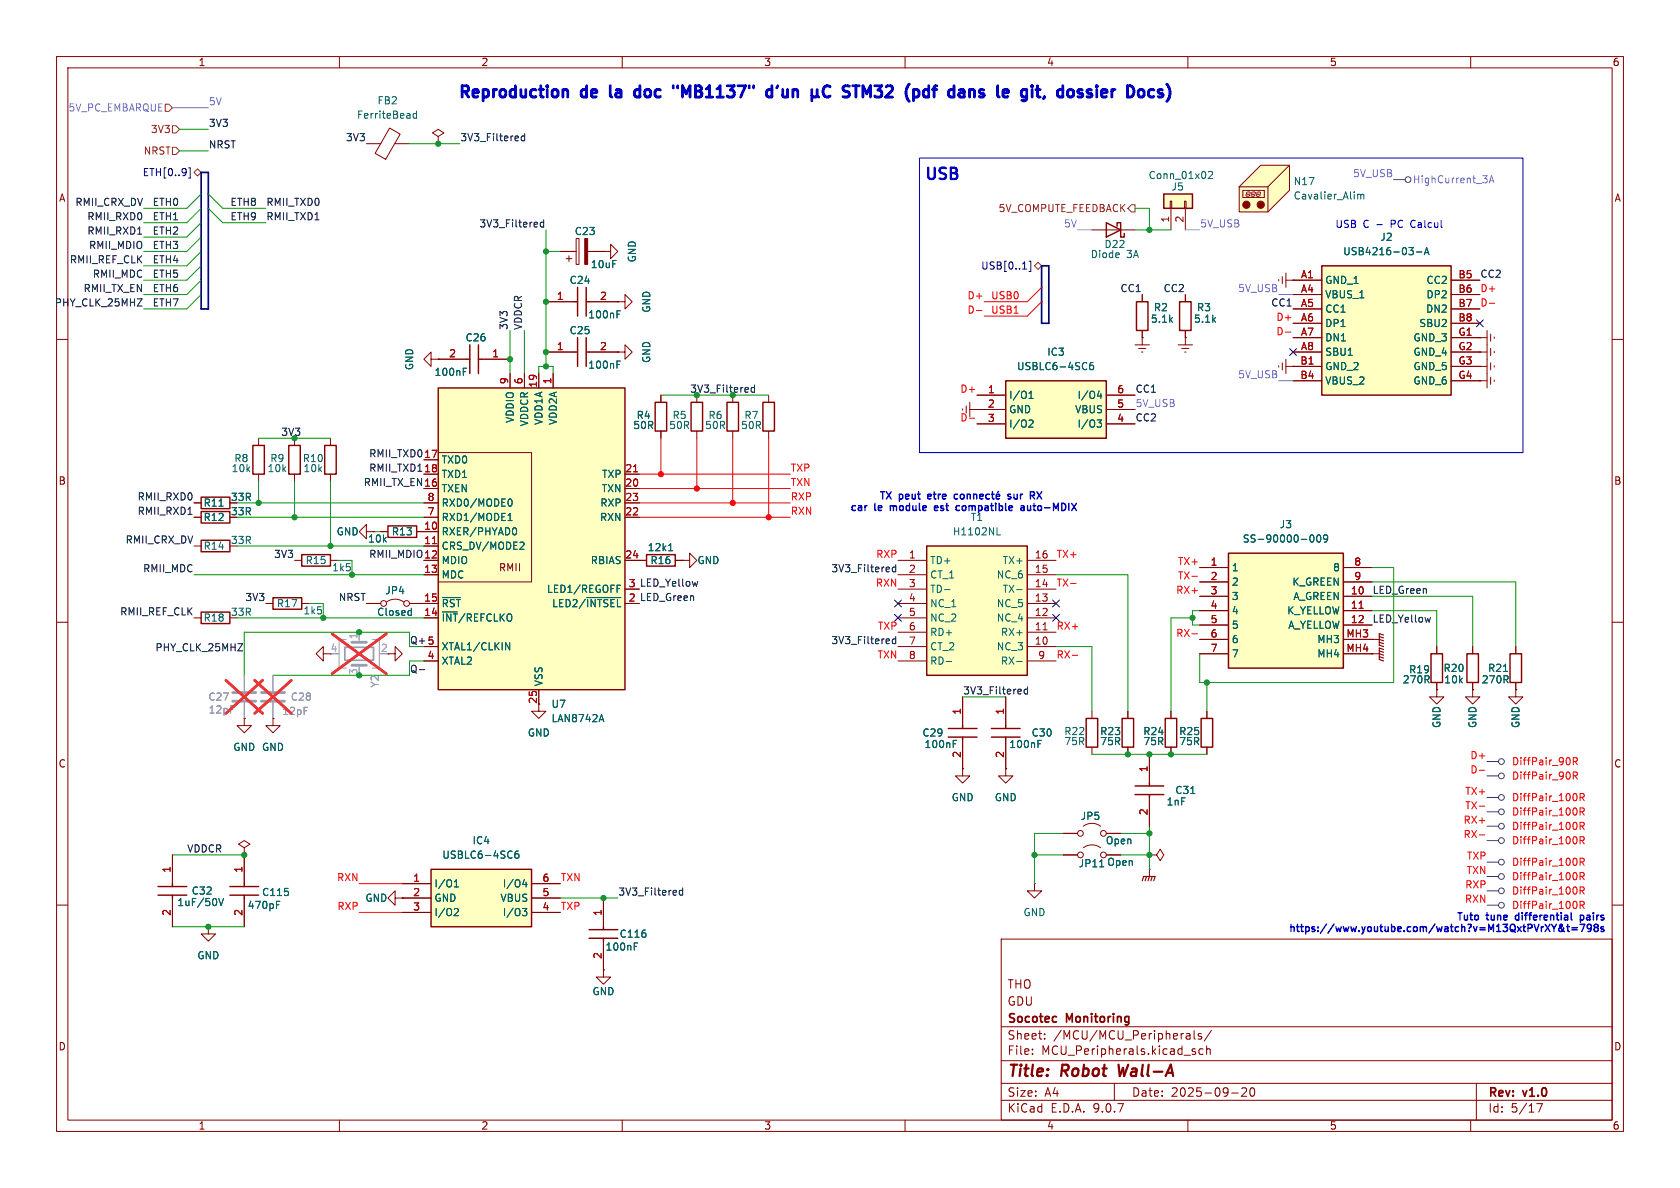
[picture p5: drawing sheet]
<svg xmlns="http://www.w3.org/2000/svg" width="297mm" height="210mm" viewBox="0 0 297 210" stroke-linecap="round" stroke-linejoin="round" font-family="sans-serif">
<g fill="none" stroke="#840000" stroke-width=".18">
<path d="M10 10h277v190h-277zM12 12h273v186h-273zM60 10v2M110 10v2M160 10v2M210 10v2M260 10v2M10 60h2M109.2 62.2h1.3v1.3l1.3-1.3-1.3-1.2v1.2M109.2 62.2h.1M285 60h2M10 110h2"/>
<path d="M268 114.3v1.3M285 110h2M268 121.9v1.3h-1.3l1.3 1.3 1.2-1.3h-1.2M268 121.9h.1M268 120.7v1.2M10 160h2M177 166h108v32h-108zM285 160h2M60 198v2M110 198v2M160 198v2M177 194.5h108"/>
<path d="M177 191.5h108M177 187.5h108M177 181.5h108M182.5 186.3v.1M182.5 185.5v.1M184.7 183.6v.1M184.7 182.8v.1M197 191.5v3M209.9 182.7h.3l.2 .2v.8M210 198v2M210.4 183.6l-.5 .1M210.4 183.1h-.5"/>
<path d="M211 185.9l.3 .1 .1 .2-.2 .2h-.3M211 185.4l.3 .1M211.1 182.2v1.3l.2 .2M212.4 182.8l-.4-.1-.2 .2 .1 .2 .5 .2v.3h-.6M212.7 185.5l-.5-.1-.2 .3v.4l.1 .2h.6M213.3 185.5l.2-.1 .4 .1 .1 .9M213.3 184.9v1.5M214.2 182.1l-1.3 2M217.7 193.2h1.2M219.5 192.4l.6-.1 .2 .1 .1 .3-.9 1.1h.9M221.1 192.4l.2-.1a.81 .81 0 0 1 .6 .6 .81 .81 0 0 1-.3 .8l-.1 .1a.81 .81 0 0 1-.4-1.4zM260 198v2"/>
<path d="M261 191.5v6.5M271.7 195.1h1l-.7 1.5"/>
</g>
<path d="M197.7 188.2l.3 2 .5-1.4" fill="none" stroke="#840000" stroke-width=".4"/>
<path d="M267 115.6h2v5.1h-2z" fill="none" stroke="#840000" stroke-width=".25"/>
<path d="M265.8 118.7h.7" fill="none" stroke="#006464" stroke-width=".18"/>
<path d="M163.8 96.5h17.8v22.9h-17.8z" fill="#ffffc2"/>
<g fill="none" stroke="#840000" stroke-width=".25">
<path d="M82.5 63.5h.6M83.1 61v5M84.6 63.5h.5M84.6 61v5M35.6 95.5h5v2h-5zM163.8 96.5h17.8v22.9h-17.8zM167.6 128.8h5.1M167.6 130.3h5.1M170.2 128.3v.5M170.2 130.3v.5M175.3 128.8h5M175.3 130.3h5"/>
<path d="M177.8 128.3v.5M177.8 130.3v.5"/>
</g>
<g fill="none" stroke="#840000" stroke-width=".18">
<path d="M76.2 63.5v-1.3l-1.3 1.3 1.3 1.3v-1.3h1.3M77.5 63.5h.1M77.5 63.5h5M85.1 63.5h5.1M34.3 96.5h1.3M158.7 99.1h5.1M181.6 99.1h5.1M158.7 101.6h5.1M158.7 104.1h5.1M158.7 106.7h5.1M158.7 109.2h5.1M158.7 111.8h5.1"/>
<path d="M158.7 114.3h5.1M158.7 116.8h5.1M181.6 101.6h5.1M181.6 104.1h5.1M181.6 106.7h5.1M181.6 109.2h5.1M181.6 111.8h5.1M181.6 114.3h5.1M181.6 116.8h5.1M170.2 123.2v5.1M170.2 130.8v5.1M177.8 123.2v5.1"/>
<path d="M177.8 130.8v5.1"/>
</g>
<path d="M81.9 65.7h.4M81.9 65.1h.6M176.3 94.6h.6M167 104.2h.9M167.3 116.9h.9M179.7 104.2h1M179.7 116.9h1M168.5 131.5h.4M168.5 130.9h.6M183.5 131.5h.4" fill="none" stroke="#006464" stroke-width=".18"/>
<path d="M184.4 111.3h.7" fill="none" stroke="#a90000" stroke-width=".18"/>
<path d="M77.5 68.6h33v53.3h-33z" fill="#ffffc2"/>
<g fill="none" stroke="#840000" stroke-width=".25">
<path d="M101.6 53.3h.5M102.1 50.8v5.1M102.1 59.7v5.1M103.6 53.3h.5M103.6 50.8v5.1M103.6 59.7v5.1M77.5 68.6h33v53.3h-33zM101.6 62.2h.5M103.6 62.2h.5M115.8 71.1h2.1v5.1h-2.1zM53.3 98h5.1v2.1h-5.1zM253 115.6h2v5.1h-2z"/>
<path d="M259.3 115.6h2.1v5.1h-2.1zM212.3 127h2.1v5.1h-2.1zM27.9 156.7h5.1M27.9 158.2h5.1M30.5 156.2v.5M30.5 158.2v.6"/>
</g>
<g fill="none" stroke="#840000" stroke-width=".18">
<path d="M96.5 53.3h5.1M99.1 44.5h2.8M100.1 45.7h1M100.6 45.2v1M101.9 42.2h.5v4.5h-.5zM103.9 44.5h2.8M104.1 53.3h5.1M106.7 44.5h1.2v1.2l1.3-1.2-1.3-1.3v1.3M106.7 44.5h.1M90.2 66v2.6M92.7 66v2.6M95.2 66v2.6"/>
<path d="M96.5 62.2h5.1M97.8 66v2.6M104.1 62.2h5.1M116.8 69.9v1.2M116.8 76.2v1.3M52.1 99.1h1.2M58.4 99.1h1.3M64.8 94v-1.3l-1.3 1.3 1.3 1.3v-1.3h1.2M66 94h.1M74.9 81.3h2.6M74.9 83.8h2.6M74.9 86.4h2.6"/>
<path d="M74.9 88.9h2.6M74.9 91.4h2.6M74.9 94h2.6M74.9 96.5h2.6M74.9 99.1h2.6M77.5 80h16.5v22.9h-16.5M110.5 83.8h2.5M110.5 86.4h2.5M110.5 88.9h2.5M110.5 91.4h2.5M110.5 99.1h2.5M74.9 101.6h2.6"/>
<path d="M74.9 106.7h2.6M74.9 109.2h2.6M74.9 114.3h2.6M74.9 116.8h2.6M110.5 104.1h2.5M242.6 115.6h.1M242.6 115.6h1.2M254 114.3v1.3M260.3 114.3v1.3M43.2 127v1.3h1.2l-1.2 1.2-1.3-1.2h1.3M43.2 127h.1M48.3 127v1.3h1.2l-1.2 1.2-1.3-1.2h1.3"/>
<path d="M48.3 127h.1M95.2 121.9v3.8h1.3l-1.3 1.3-1.2-1.3h1.2M213.4 125.7v1.3M213.4 132.1v1.3M254 120.7v1.2M260.3 120.7v1.2M30.5 151.1v5.1M30.5 158.8v5M69.8 158.8v-1.3l-1.2 1.3 1.2 1.2v-1.2h1.3M71.1 158.8h.1M36.8 163.8v1.3h1.3l-1.3 1.3-1.2-1.3h1.2M36.8 163.8h.1"/>
</g>
<g fill="none" stroke="#006464" stroke-width=".18">
<path d="M109.1 55.5h.4M109.1 54.9h.6M109.1 64.4h.4M109.1 63.8h.6M89.8 92h.7M89.8 91.1l.4-.4v1.3M90 88.3l.1-.1a.68 .68 0 0 1 .5 .6 .68 .68 0 0 1-.5 .7l-.1-.1M90.9 93.3a.68 .68 0 0 1 .4 .6 .68 .68 0 0 1-.4 .7M92.4 95.8l.3 .3-.1 .3-.7 .7h.8M78.2 105.6h3.2M89.4 113.6l.7 1.3v-1.3M103.7 105.6h6.1"/>
<path d="M109.1 104.1h.4M109.1 103.4h.6M106 127.2h.6M106.3 126.3l.5 1.3M38.7 158.8l.4 1.3 .4-1.3"/>
</g>
<path d="M76.4 96.1h.8M112 83.4h.7" fill="none" stroke="#a90000" stroke-width=".18"/>
<path d="M41.1 122.4h4.1M41.1 124h4.1M46.2 122.4h4.1M46.2 124h4.1" fill="none" stroke="#a1a1a1" stroke-width=".51"/>
<path d="M43.2 119.4v2.8M48.3 119.4v2.8M43.2 124.2v2.8M48.3 124.2v2.8" fill="none" stroke="#a1a1a1" stroke-width=".18"/>
<path d="M39.9 120.3l6.5 5.8M45 120.3l6.5 5.8M46.4 120.3l-6.5 5.8M51.5 120.3l-6.5 5.8" fill="none" stroke="#e12e31" stroke-width=".46"/>
<path d="M103.4 42.2h.5v4.5h-.5z" fill="#840000" stroke="#840000" stroke-width=".18"/>
<path d="M243.8 116.1l.8 .2M243.8 115.6l.8 .2M243.8 115.1l.8 .2M244.6 114.8l-.8-.2v2l.8 .2" fill="none" stroke="#840000" stroke-width=".2"/>
<path d="M76.2 153.7h17.8v10.1h-17.8z" fill="#ffffc2"/>
<path d="M200.9 53.3h2v5.1h-2zM208.5 53.3h2.1v5.1h-2.1zM122.2 71.1h2v5.1h-2zM128.5 71.1h2.1v5.1h-2.1zM134.9 71.1h2v5.1h-2zM68.6 93h5.1v2h-5.1zM76.2 153.7h17.8v10.1h-17.8z" fill="none" stroke="#840000" stroke-width=".25"/>
<g fill="none" stroke="#840000" stroke-width=".18">
<path d="M64.8 25.4h2.5M68.9 22.6l1.8 1.1-2.5 4.5-1.9-1.1zM69.8 25.4h2.6M77.5 24.1l1-.6-1-.6-1 .6 1 .6v1.3M77.5 25.4h.1M109.2 53.3h1.3v1.3l1.3-1.3-1.3-1.2v1.2M109.2 53.3h.1M201.9 59.7h.1M201.9 52.1v1.2M201.9 58.4v2.6M209.5 59.7h.1M209.5 52.1v1.2"/>
<path d="M209.5 58.4v2.6M123.2 69.9v1.2M123.2 76.2v1.3M129.5 69.9v1.2M129.5 76.2v1.3M135.9 69.9v1.2M135.9 76.2v1.3M170.2 72.3v.2M170.8 71.8v1.2M171.4 72.4h1.3M171.4 71.1v2.6M172.7 72.4h.1"/>
<path d="M200.7 61h2.5M201.3 61.6h1.3M201.8 62.2h.3M208.3 61h2.5M208.9 61.6h1.3M209.4 62.2h.3M67.3 94h1.3M73.7 94h1.2M64.8 106.7h2.5M68.3 106.4a2.54 2.54 0 0 1 3.1 0M72.4 106.7h2.5M71.1 156.2h5.1"/>
<path d="M71.1 158.8h5.1M94 156.2h5.1M94 158.8h5.1M71.1 161.3h5.1M94 161.3h5.1"/>
<circle cx="67.8" cy="106.7" r=".51"/>
<circle cx="71.9" cy="106.7" r=".51"/>
</g>
<path d="M73.6 19.6v1.3M73.6 20.1h-.3l-.3 .2 .2 .5h.4M72.4 107.9l.3 .1M72.7 107.5v1.3M72.7 108.7l-.3 .1M80.3 156.8h.7M80.3 155.9l.4-.4v1.3M91.6 150.4l-.3 .1a.86 .86 0 0 0 0 1.2l.4-.1v-.4l-.2-.3h-.2l-.3 .3M92.7 155.5l-.3 .9h.8M93 155.9v.9M80.5 160.6l.4 .1 .1 .3-.7 .9h.7M92.3 160.6h.8l-.4 .5 .4 .1v.4l-.2 .3h-.4" fill="none" stroke="#006464" stroke-width=".18"/>
<path d="M59.7 115.6h.2M61.2 113h-1.3v5.1h1.3M63.5 111.8v1.2M63.5 117.6v.5M65.8 113h1.3v5.1h-1.3" fill="none" stroke="#a1a1a1" stroke-width=".18"/>
<path d="M62.2 113.5h2.6M62.2 117.6h2.6" fill="none" stroke="#a1a1a1" stroke-width=".51"/>
<path d="M61 114.4h5v2.3h-5z" fill="none" stroke="#a1a1a1" stroke-width=".3"/>
<path d="M58.7 112l9.6 7.1M68.3 112l-9.6 7.1" fill="none" stroke="#e12e31" stroke-width=".46"/>
<path d="M177.8 67.3h17.8v10.2h-17.8z" fill="#ffffc2"/>
<path d="M195.6 39.4l2.5 1.2-2.5 1.3zM197.5 40v-.6h.6v2.5h.7v-.6M177.8 67.3h17.8v10.2h-17.8z" fill="none" stroke="#840000" stroke-width=".25"/>
<path d="M193 40.6h7.7M172.7 69.9h5.1M172.7 72.4h5.1M172.7 74.9h5.1M195.6 69.9h5.1M195.6 72.4h5.1M195.6 74.9h5.1" fill="none" stroke="#840000" stroke-width=".18"/>
<path d="M181.9 70.4h.7M181.9 69.5l.4-.3v1.2M182.1 74.2l.4 .1 .1 .3-.7 .9h.7M193.2 64.1h-.3a.86 .86 0 0 0 0 1.2l.4-.1v-.4l-.2-.2h-.2l-.3 .2M193.9 74.2h.8l-.4 .5 .4 .1v.5l-.2 .2h-.4M194.3 69.1l-.3 .9h.8M194.6 69.6v.8" fill="none" stroke="#006464" stroke-width=".18"/>
<path d="M205.7 34.3h5.1v2.5h-5.1z" fill="#ffffc2"/>
<path d="M205.7 34.3h5.1v2.5h-5.1z" fill="none" stroke="#840000" stroke-width=".25"/>
<g fill="none" stroke="#840000" stroke-width=".18">
<path d="M206.9 35.6h.2v1.2h-.2zM207 36.8v3.8M209.4 35.6h.3v1.2h-.3zM209.5 36.8v3.8M226.1 49.4v.3M226.7 48.9v1.3M227.3 48.3v2.5M227.3 49.5h1.3M228.6 49.5h.1M226.1 64.6v.3M226.7 64.1v1.3M227.3 64.8h1.3"/>
<path d="M227.3 63.5v2.5M228.6 64.8h.1M242.6 113h.1M242.6 113h1.2"/>
</g>
<path d="M213.6 30.4l.5-.1 .3 .4-.8 .9h.8" fill="none" stroke="#006464" stroke-width=".18"/>
<path d="M243.8 113.5l.8 .3M243.8 113l.8 .3M243.8 112.5l.8 .3M244.6 112.3l-.8-.3v2l.8 .3" fill="none" stroke="#840000" stroke-width=".2"/>
<path d="M222.9 29.2h5.1v4.5l-3.8 3.8h-5.1v-4.5z" fill="#ffffc2"/>
<g fill="none" stroke="#840000" stroke-width=".18">
<path d="M219.7 33.7h3.8v1.2h-3.8zM220.3 34.4v.2M220.4 34.7h.3M220.4 34v.2M220.5 34.3h.3M220.6 33.9h.3M220.9 34.4v.2M221 34v.2M221.2 34.4v.2M221.3 34.7h.3M221.3 34v.2M221.4 34.3h.3"/>
<path d="M221.5 33.9h.3M221.8 34.4v.2M221.9 34v.2M222.1 34.4v.2M222.2 34.7h.4M222.2 34v.2M222.3 34.3h.3M222.4 33.9h.3M222.8 34.4l-.1 .2M222.9 34l-.1 .2M222.9 29.2h5.1v4.5l-3.8 3.8h-5.1v-4.5zM224.2 33v4.5"/>
<path d="M228 29.2l-3.8 3.8h-5.1M261.6 59.7h.1M261.6 59.7h1.3M262.9 58.4v10.2M263.5 59.1v1.2M264.2 59.6v.2M261.6 64.8h.1M261.6 62.2h.1M261.6 67.3h.1M261.6 64.8h1.3M261.6 62.2h1.3M261.6 67.3h1.3"/>
<path d="M263.5 61.6v1.3M263.5 64.1v1.3M263.5 66.7v1.2M264.2 62.1v.3M264.2 64.6v.3M264.2 67.2v.2"/>
</g>
<g fill="#840000" stroke="#840000" stroke-width=".18">
<circle cx="220.3" cy="36.2" r=".63"/>
<circle cx="222.9" cy="36.2" r=".63"/>
</g>
<path d="M240 34.5l.4-.2 .2 .2M240.6 34.5l.1-.2 .3 .1 .1 .8M240.6 34.5v.7" fill="none" stroke="#006464" stroke-width=".18"/>
<path d="M233.7 47h22.8v22.9h-22.8z" fill="#ffffc2"/>
<path d="M233.7 47h22.8v22.9h-22.8zM192 127h2.1v5.1h-2.1zM198.4 127h2v5.1h-2zM206 127h2v5.1h-2z" fill="none" stroke="#840000" stroke-width=".25"/>
<g fill="none" stroke="#840000" stroke-width=".18">
<path d="M228.6 49.5h5.1M228.6 52.1h5.1M228.6 54.6h5.1M228.6 57.2h5.1M228.6 59.7h5.1M256.5 49.5h5.1M256.5 52.1h5.1M256.5 54.6h5.1M256.5 57.2h5.1M256.5 59.7h5.1M228.6 62.2h5.1M228.6 64.8h5.1"/>
<path d="M228.6 67.3h5.1M256.5 62.2h5.1M256.5 64.8h5.1M256.5 67.3h5.1M193 125.7v1.3M193 132.1v1.3M199.4 125.7v1.3M199.4 132.1v1.3M207 125.7v1.3M207 132.1v1.3M43.2 149.9l1-.7-1-.6-1 .6 1 .7v1.2M43.2 151.1h.1"/>
</g>
<path d="M249.1 43.8h.8l-.5 .4M249.8 44.4v.5M250.4 44.5h1M251.8 45l.4-1.2 .4 1.2M251.9 44.7h.6" fill="none" stroke="#006464" stroke-width=".18"/>
<path d="M217.2 97.8h20.3v20.3h-20.3z" fill="#ffffc2"/>
<g fill="none" stroke="#840000" stroke-width=".25">
<path d="M44.7 78.7h2v5.1h-2zM51.1 78.7h2v5.1h-2zM57.4 78.7h2v5.1h-2zM35.6 90.4h5v2.1h-5zM35.6 87.9h5v2h-5zM114.3 98h5.1v2.1h-5.1zM217.2 97.8h20.3v20.3h-20.3zM35.6 108.2h5v2h-5zM48.3 105.7h5v2h-5zM200.7 138.9h5M203.2 138.4v.5M40.6 156.7h5.1"/>
<path d="M40.6 158.2h5.1M43.2 156.2v.5M43.2 158.2v.6M200.7 140.5h5M203.2 140.5v.5M104.1 164.3h5.1M104.1 165.9h5.1M106.7 163.8v.5M106.7 165.9v.5"/>
</g>
<g fill="none" stroke="#840000" stroke-width=".18">
<path d="M96.5 53.3h5.1M99.1 44.5h2.8M103.9 44.5h2.8M104.1 53.3h5.1M106.7 44.5h.1M109.2 53.3h.1M201.9 59.7h.1M201.9 52.1v1.2M201.9 58.4v1.3M209.5 59.7h.1M209.5 52.1v1.2M209.5 58.4v1.3"/>
<path d="M228.6 49.5h.1M228.6 49.5h5.1M228.6 52.1h5.1M228.6 54.6h5.1M228.6 57.2h5.1M228.6 59.7h5.1M256.5 49.5h5.1M256.5 52.1h5.1M256.5 54.6h5.1M256.5 57.2h5.1M256.5 59.7h5.1M261.6 59.7h.1"/>
<path d="M45.7 77.5v1.2M52.1 77.5v1.2M58.4 77.5v1.2M77.5 63.5h.1M77.5 63.5h5M85.1 63.5h5.1M90.2 66v2.6M92.7 66v2.6M95.2 66v2.6M96.5 62.2h5.1M97.8 66v2.6M104.1 62.2h5.1"/>
<path d="M109.2 62.2h.1M116.8 69.9v1.2M116.8 76.2v1.3M172.7 72.4h.1M172.7 69.9h5.1M172.7 72.4h5.1M172.7 74.9h5.1M195.6 69.9h5.1M195.6 72.4h5.1M195.6 74.9h5.1M228.6 64.8h.1M228.6 62.2h5.1"/>
<path d="M228.6 64.8h5.1M228.6 67.3h5.1M256.5 62.2h5.1M256.5 64.8h5.1M256.5 67.3h5.1M261.6 67.3h.1M261.6 62.2h.1M261.6 64.8h.1M34.3 91.4h1.3M34.3 88.9h1.3M45.7 83.8v1.3M52.1 83.8v1.3"/>
<path d="M58.4 83.8v1.3M66 94h.1M67.3 94h1.3M73.7 94h3.8M74.9 99.1h2.6M74.9 91.4h2.6M74.9 88.9h2.6M74.9 81.3h2.6M74.9 83.8h2.6M74.9 86.4h2.6M74.9 96.5h2.6M110.5 99.1h3.8"/>
<path d="M110.5 91.4h2.5M110.5 88.9h2.5M110.5 83.8h2.5M110.5 86.4h2.5M119.4 99.1h1.2M120.6 99.1h1.3v-1.3l1.3 1.3-1.3 1.2v-1.2M120.6 99.1h.1M34.3 109.2h1.3M47 106.7h1.3M53.3 106.7h1.3M57.1 115.6v-1.3l-1.2 1.3 1.2 1.2v-1.2h1.3M64.8 106.7h2.5"/>
<path d="M68.6 115.6h1.2v-1.3l1.3 1.3-1.3 1.2v-1.2M72.4 106.7h5.1M74.9 109.2h2.6M74.9 101.6h2.6M74.9 114.3h2.6M74.9 116.8h2.6M110.5 104.1h2.5M212.1 100.3h5.1M212.1 102.9h5.1M212.1 105.4h5.1M212.1 108h5.1M212.1 110.5h5.1"/>
<path d="M212.1 113h5.1M212.1 115.6h5.1M237.5 100.3h5.1M237.5 102.9h5.1M237.5 105.4h5.1M237.5 108h5.1M237.5 110.5h5.1M237.5 113h5.1M237.5 115.6h5.1M242.6 115.6h.1M242.6 113h.1M254 114.3v1.3"/>
<path d="M260.3 114.3v1.3M268 114.3v1.3M43.2 127h.1M48.3 127h.1M95.2 121.9v2.6M170.2 135.9v1.3h1.2l-1.2 1.2-1.3-1.2h1.3M170.2 135.9h.1M170.2 123.2v5.1M170.2 130.8v5.1M177.8 135.9v1.3h1.3l-1.3 1.2-1.3-1.2h1.3M177.8 135.9h.1M177.8 123.2v5.1"/>
<path d="M177.8 130.8v5.1M199.4 125.7v1.3M199.4 132.1v1.3M203.2 133.4v5M207 125.7v1.3M207 132.1v1.3M213.4 125.7v1.3M213.4 132.1v1.3M254 121.9v1.3h-1.3l1.3 1.3 1.3-1.3h-1.3M254 121.9h.1M254 120.7v1.2M260.3 121.9v1.3h-1.2l1.2 1.3 1.3-1.3h-1.3"/>
<path d="M260.3 121.9h.1M260.3 120.7v1.2M268 121.9h.1M268 120.7v1.2M30.5 151.1v5.1M30.5 158.8v5M43.2 151.1h.1M43.2 151.1v5.1M43.2 158.8v5M71.1 158.8h.1M71.1 156.2h5.1M71.1 158.8h5.1"/>
<path d="M94 156.2h5.1M94 158.8h5.1M106.7 158.8v5M182.9 156.2v1.3h-1.3l1.3 1.3 1.2-1.3h-1.2M182.9 156.2h.1M188 147.3h2.5M188 151.1h2.5M191.5 146.1a2.54 2.54 0 0 1 3.1 0M191.5 149.9a2.54 2.54 0 0 1 3.1 0M195.6 147.3h2.5M195.6 151.1h2.5M203.2 153.7h.1"/>
<path d="M203.2 151.1h1.3l.6-1 .6 1-.6 1-.6-1M203.2 151.1h.1M203.2 141v5.1M203.2 153.7v1.2M36.8 163.8h.1M71.1 161.3h5.1M94 161.3h5.1M106.7 171.5v1.2h1.2l-1.2 1.3-1.3-1.3h1.3M106.7 171.5h.1M106.7 166.4v5.1"/>
<circle cx="191" cy="147.3" r=".51"/>
<circle cx="191" cy="151.1" r=".51"/>
<circle cx="195.1" cy="151.1" r=".51"/>
<circle cx="195.1" cy="147.3" r=".51"/>
</g>
<path d="M76.4 96.1h.8M112 83.4h.7M240.3 107.5h.7" fill="none" stroke="#a90000" stroke-width=".18"/>
<g fill="none" stroke="#006464" stroke-width=".18">
<path d="M109.1 55.5h.4M109.1 54.9h.6M249.1 43.8h.8l-.5 .4M249.8 44.4v.5M250.4 44.5h1M251.8 45l.4-1.2 .4 1.2M251.9 44.7h.6M81.9 65.7h.4M81.9 65.1h.6M109.1 64.4h.4M109.1 63.8h.6M181.9 70.4h.7"/>
<path d="M181.9 69.5l.4-.3v1.2M182.1 74.2l.4 .1 .1 .3-.7 .9h.7M193.2 64.1h-.3a.86 .86 0 0 0 0 1.2l.4-.1v-.4l-.2-.2h-.2l-.3 .2M193.9 74.2h.8l-.4 .5 .4 .1v.5l-.2 .2h-.4M194.3 69.1l-.3 .9h.8M194.6 69.6v.8M38.7 89.5h.7M89.8 92h.7M89.8 91.1l.4-.4v1.3M90 88.3l.1-.1a.68 .68 0 0 1 .5 .6 .68 .68 0 0 1-.5 .7l-.1-.1M90.9 93.3a.68 .68 0 0 1 .4 .6 .68 .68 0 0 1-.4 .7M92.4 95.8l.3 .3-.1 .3-.7 .7h.8"/>
<path d="M118.2 97.4h.7M118.4 96.3l.2-.2v1.3M231.7 94.7l.2-.1a.68 .68 0 0 1 .4 .6 .68 .68 0 0 1-.4 .6l-.2-.1-.1-.4zM232.9 94.7l.2-.1a.68 .68 0 0 1 .4 .6 .68 .68 0 0 1-.4 .6l-.2-.1-.1-.4zM234.7 95.1l-.2 .2h-.3l-.2-.2 .1-.5h.4l.1 .1a.84 .84 0 0 1-.3 1.1h-.2M72.4 107.9l.3 .1M72.7 107.5v1.3M72.7 108.7l-.3 .1M78.2 105.6h3.2M89.4 113.6l.7 1.3v-1.3M103.7 105.6h6.1M109.1 104.1h.4"/>
<path d="M109.1 103.4h.6M265.8 118.7h.7M106 127.2h.6M106.3 126.3l.5 1.3M168.5 131.5h.4M168.5 130.9h.6M183.5 131.5h.4M38.7 158.8l.4 1.3 .4-1.3M48.9 159.9h.4M48.9 159.3h.6M80.3 156.8h.7M80.3 155.9l.4-.4v1.3"/>
<path d="M91.6 150.4l-.3 .1a.86 .86 0 0 0 0 1.2l.4-.1v-.4l-.2-.3h-.2l-.3 .3M92.7 155.5l-.3 .9h.8M93 155.9v.9M210.5 140.3h.7M80.5 160.6l.4 .1 .1 .3-.7 .9h.7M92.3 160.6h.8l-.4 .5 .4 .1v.4l-.2 .3h-.4M112.1 167.3h.5M112.1 166.7h.6"/>
</g>
<path d="M201.9 155.7l.3-.8h2l-.2 .8M202.7 154.9l-.3 .8M203.2 154.9l-.3 .8M203.7 154.9l-.2 .8" fill="none" stroke="#840000" stroke-width=".2"/>
<g fill="none" stroke="#484848" stroke-width=".18">
<path d="M246.4 31.8h2M262.9 134.6h2M262.9 137.2h2M262.9 154.9h2M262.9 157.5h2M262.9 141h2M262.9 143.5h2M262.9 148.6h2M262.9 146.1h2M262.9 152.4h2M262.9 160h2"/>
<circle cx="248.9" cy="31.8" r=".51"/>
<circle cx="265.4" cy="137.2" r=".51"/>
<circle cx="265.4" cy="134.6" r=".51"/>
<circle cx="265.4" cy="154.9" r=".51"/>
<circle cx="265.4" cy="148.6" r=".51"/>
<circle cx="265.4" cy="146.1" r=".51"/>
<circle cx="265.4" cy="143.5" r=".51"/>
<circle cx="265.4" cy="157.5" r=".51"/>
<circle cx="265.4" cy="152.4" r=".51"/>
<circle cx="265.4" cy="141" r=".51"/>
<circle cx="265.4" cy="160" r=".51"/>
</g>
<g fill="none" stroke="#f00" stroke-width=".18">
<path d="M172.6 54.9h1M184.1 53.3l-2.5 2.6h-7.6M184.1 50.8l-2.5 2.5h-7.6M227.2 58.7h1M263.3 53.6h1M116.8 77.5v6.3M123.2 77.5v8.9M129.5 77.5v11.4M135.9 77.5v13.9M171.3 73.9h1M113 91.4h26.7M113 83.8h26.7"/>
<path d="M113 86.4h26.7M113 88.9h26.7M189.3 103.1h.9M189.6 115.8h.9M210.7 101.9h1M210.7 112h1M261.5 136.2h1M278.1 134.6l.6-.1 .2-.1-.1-.3-.7-.2v1.3M278.1 137.1h.6l.2-.2-.1-.3-.7-.1v1.2M278.4 134.6l.5 .6M278.4 137.1l.5 .6M63.5 156.2h7.6"/>
<path d="M261.5 147.6h1M261.5 142.5h1M278.7 159.6v.8M278.7 140.5v.8M278.7 143.1v.7M278.7 145.6v.8M278.7 148.1v.8M278.7 152v.7M278.7 154.5v.8M278.7 157v.8M279.3 140.9h.6l.2-.2-.1-.3-.7-.1v1.2M279.3 143.5l.6-.1 .2-.2-.1-.3-.7-.1v1.3"/>
<path d="M279.3 146h.6l.2-.2-.1-.3-.7-.1v1.2M279.3 148.6l.6-.1 .2-.2-.1-.3-.7-.1v1.3M279.3 152.4l.6-.1 .2-.2-.1-.3-.7-.1v1.3M279.3 154.9h.6l.2-.2-.1-.3-.7-.2v1.3M279.3 157.5l.6-.1 .2-.2-.1-.3-.7-.1v1.3M279.3 160l.6-.1 .2-.1-.1-.3-.7-.2v1.3M279.6 160l.5 .6M279.6 154.9l.5 .6M279.6 157.5l.5 .6M279.6 140.9l.5 .6M279.6 143.5l.5 .6M279.6 148.6l.5 .6"/>
<path d="M279.6 146l.5 .6M279.6 152.4l.5 .6M63.5 161.3h7.6"/>
</g>
<path d="M30.5 19.1h6.3M263.3 32.3l.4-1.2 .4 1.2M263.4 32h.6M190.5 40.6h2.5M209.5 40.6h2.6M226.1 52.1h2.5M226.1 67.3h2.5" fill="none" stroke="#7678f1" stroke-width=".18"/>
<path d="M29.2 18.4h.6l.7 .7-.7 .6h-.6zM30.5 22.2h.6l.6 .7-.6 .6h-.6zM30.5 26h.6l.6 .7-.6 .6h-.6zM34.3 30.5l.6-.7 .7 .7-.7 .6zM200 36.2h.7v1.3h-.7l-.6-.7zM182.9 47l.6-.6 .6 .6-.6 .6z" fill="none" stroke="#725600" stroke-width=".18"/>
<g fill="none" stroke="#000084" stroke-width=".18">
<path d="M33.3 29.7h.3v1.8h-.3M180.8 47.6h.7M181.9 46.2h.3v1.8h-.3M261 56.5l1.2 1.3M262.2 56.5l-1.2 1.3M228 61.6l1.2 1.2M229.2 61.6l-1.2 1.2M158.1 108.6l1.3 1.2M158.1 106.1l1.3 1.2M159.4 108.6l-1.3 1.2M159.4 106.1l-1.3 1.2M186.1 108.6l1.2 1.2"/>
<path d="M186.1 106.1l1.2 1.2M187.3 108.6l-1.2 1.2M187.3 106.1l-1.2 1.2"/>
</g>
<g fill="none" stroke="#0f0f0f" stroke-width=".18">
<path d="M92.7 23.6v1.3M92.7 24.1l-.3-.1-.3 .3 .2 .5h.4M96.1 38.9v1.2M96.1 39.3h-.3l-.3 .2 .1 .6h.5M24.3 52.8h.8l-.8 1.3h.8M24.3 41.4h.8M133.4 68.1v1.2M133.4 68.6l-.4-.1-.2 .2 .1 .6h.5M33.2 90.9h.7M158.3 99.8v1.3M42.1 113.8h.8l-.8 1.3h.8M74.1 118.4h1"/>
<path d="M123.4 102.8l-.3 .8M158.3 112.5v1.3M158.3 100.3l-.3-.1-.3 .3 .2 .5h.4M158.3 113l-.3-.1-.3 .3 .2 .5h.4M252.9 109.1l-.3 .9M181.6 121.4v1.3M181.6 121.9l-.3-.1-.3 .3 .2 .5h.4M120.7 157v1.2M120.7 157.5l-.4-.1-.2 .2 .1 .6h.5"/>
</g>
<path d="M35.6 30.5h1.2v24.1h-1.2zM184.1 47h1.3v10.2h-1.3z" fill="none" stroke="#000084" stroke-width=".3"/>
<g fill="none" stroke="#009600" stroke-width=".18">
<path d="M31.7 22.9h5.1M31.7 26.7h5.1M35.6 34.3l-2.6 2.5h-7.6M35.6 36.8l-2.6 2.6h-7.6M35.6 39.4l-2.6 2.5h-7.6M36.8 34.3l2.6 2.5h7.6M36.8 36.8l2.6 2.6h7.6M72.4 25.4h8.9M200.7 36.8h2.5v3.8M35.6 44.5l-2.6 2.5h-7.6M35.6 52.1l-2.6 2.5h-7.6M35.6 41.9l-2.6 2.6h-7.6"/>
<path d="M35.6 47l-2.6 2.5h-7.6M35.6 49.5l-2.6 2.6h-7.6M90.2 58.4v7.6M92.7 58.4v7.6M96.5 40.6v24.2M96.5 44.5h2.6M200.7 40.6h6.3M45.7 77.5h12.7M95.2 66v-1.2h2.6v1.2M116.8 69.9h19.1M41.9 88.9h33M41.9 91.4h33"/>
<path d="M41.9 96.5h33M45.7 85.1v3.8M52.1 85.1v6.3M58.4 85.1v11.4M59.7 99.1h2.5v2.5M66 94h1.3M34.3 101.6h40.6M41.9 109.2h33M54.6 106.7h2.5v2.5M72.4 114.3v-2.5h-29.2v7.6M74.9 116.8h-2.5v2.6h-24.1M186.7 101.6h12.7v24.1"/>
<path d="M186.7 114.3h6.3v11.4M210.8 109.2h-3.8v16.5M212.1 108h-1.3v2.5h1.3M242.6 100.3h3.8v20.4h-34.3v-5.1M242.6 108h11.4v6.3M242.6 105.4h17.7v8.9M242.6 102.9h25.4v11.4M170.2 123.2h7.6M193 133.4h20.4M213.4 120.7v5M30.5 151.1h12.7M99.1 158.8h10.1"/>
<path d="M182.9 151.1h5.1M188 147.3h-5.1v8.9M198.1 151.1h5.1M198.1 147.3h5.1M203.2 146.1v7.6M30.5 163.8h12.7"/>
</g>
<g fill="none" stroke="#0000c2" stroke-width=".25">
<path d="M165.7 89.5l-.3-.1-.2 .2 .1 .6h.4M165.8 89.7l-.6 .1M169.3 89.4l.3 .1M169.3 87.4h-.4l-.2 .2 .1 .5h.5M169.6 90.2h-.3M169.8 87.5l.2-.1 .4 .1v.5l-.1 .1-.3 .1-.2-.1zM171 87.5l.2-.1h.3v.8M171 87.4v.8M172.1 87.5l.2-.1h.3l.1 .8M172.1 87.4v.8M173.2 87.8l.6-.1v-.3h-.4l-.2 .1 .1 .6h.5M174.9 87.4h-.4l-.2 .2 .1 .5h.5"/>
<path d="M175.3 87.4h.5M175.5 86.9v1.1l.3 .2M176.1 87.8l.6-.1v-.3h-.4l-.2 .1 .1 .6h.5M176.5 86.9l-.1 .2M178.7 87.4h-.3l-.2 .1v.2l.5 .1v.3h-.5M180.4 90.1l.2 .1h.4M180.5 89.5h.5v.7M181 89.7l-.4 .1-.2 .1M181.7 89.4v.7l.3 .1M182.9 87.2l-.3-.3h-.4v1.3M183.3 86.9l.9 1.3M184.2 86.9l-.9 1.3"/>
<path d="M277 163.8h.5M277.2 163.4v1.1l.3 .2M277.8 162.6h.1M277.9 164h.9M277.9 164.4h.9M279.3 163.4h.9l-.6 1.3M279.4 161.8v1.2M279.4 161.8h.5M279.4 162.6h.5M280.6 163.9l.2 .3h.3l.2-.3M281.3 163.6a.84 .84 0 0 1-.3 1.1h-.3M281.9 164l-.1 .4 .3 .3 .4-.2v-.3l-.1-.2"/>
<path d="M283 164l.1 .2 .5 .2-.2 .3-.4-.1"/>
</g>
<g fill="none" stroke="#0000c2" stroke-width=".5">
<path d="M99.5 16a.5 .5 0 0 1 .9 .1v1.1M107.9 15.2v1.7l.3 .3M112.3 17l.3 .2 .5-.1M113.1 15.9l-.5-.1-.3 .2M113.1 15.2v2M122 15.2l-.7 1.4-.6-1.4v2M136.3 15.8l.2 .1M136.5 15.2v2M136.5 17.1l-.2 .1M137.5 15.2l-.2 .3M138.4 15.8l.1 1.3a.54 .54 0 0 0 .7-.1M146.4 15.2l.3 .1"/>
<path d="M146.7 17l-.3 .2M150.2 15.3l-.8-.1a.49 .49 0 0 0-.4 .4 .49 .49 0 0 0 .4 .5 .73 .73 0 0 1 .8 .5 .51 .51 0 0 1-.4 .6l-.8-.1M150.7 15.2h1.2M151.3 15.2v2M152.6 17.2v-2l.6 1.4 .7-1.4v2M154.7 15.2h1.2M154.7 17l.2 .2M160.7 14.9l-.2 .4M184.7 17.1l-.2 .3M189.4 15.8l.4 .4v.6l-.4 .4M190.6 17.1l.5 .1M191.1 15.8l-.4 .1-.1 .2 .1 .3 .4 .1"/>
<path d="M197.1 15.8l-.4 .2M206.3 14.9l.3 .4"/>
</g>
<path d="M162.6 27.9h106.6v52.1h-106.6z" fill="none" stroke="#0000c2" stroke-width=".18"/>
<path d="M43.2 119.4v2.8M48.3 119.4v2.8M63.5 111.8v1.2M43.2 124.2v2.8M48.3 124.2v2.8" fill="none" stroke="#a1a1a1" stroke-width=".18"/>
<path d="M58.7 112l9.6 7.1M68.3 112l-9.6 7.1M39.9 120.3l6.5 5.8M45 120.3l6.5 5.8M46.4 120.3l-6.5 5.8M51.5 120.3l-6.5 5.8" fill="none" stroke="#e12e31" stroke-width=".46"/>
<g fill="#f00" stroke="#f00" stroke-width=".18">
<circle cx="116.8" cy="83.8" r=".46"/>
<circle cx="135.9" cy="91.4" r=".46"/>
<circle cx="129.5" cy="88.9" r=".46"/>
<circle cx="123.2" cy="86.4" r=".46"/>
</g>
<g fill="#009600" stroke="#009600" stroke-width=".18">
<circle cx="96.5" cy="64.8" r=".46"/>
<circle cx="203.2" cy="40.6" r=".46"/>
<circle cx="210.8" cy="109.2" r=".46"/>
<circle cx="199.4" cy="133.4" r=".46"/>
<circle cx="106.7" cy="158.8" r=".46"/>
<circle cx="182.9" cy="151.1" r=".46"/>
<circle cx="213.4" cy="120.7" r=".46"/>
<circle cx="207" cy="133.4" r=".46"/>
<circle cx="203.2" cy="151.1" r=".46"/>
<circle cx="203.2" cy="133.4" r=".46"/>
<circle cx="203.2" cy="147.3" r=".46"/>
<circle cx="52.1" cy="77.5" r=".46"/>
<circle cx="63.5" cy="111.8" r=".46"/>
<circle cx="62.2" cy="101.6" r=".46"/>
<circle cx="57.1" cy="109.2" r=".46"/>
<circle cx="58.4" cy="96.5" r=".46"/>
<circle cx="52.1" cy="91.4" r=".46"/>
<circle cx="45.7" cy="88.9" r=".46"/>
<circle cx="96.5" cy="62.2" r=".46"/>
<circle cx="96.5" cy="53.3" r=".46"/>
<circle cx="96.5" cy="44.5" r=".46"/>
<circle cx="90.2" cy="63.5" r=".46"/>
<circle cx="77.5" cy="25.4" r=".46"/>
<circle cx="36.8" cy="163.8" r=".46"/>
<circle cx="63.5" cy="119.4" r=".46"/>
<circle cx="43.2" cy="151.1" r=".46"/>
</g>
<g font-size="2.8" fill="#0000c2">
<text x="80.7" y="18">Reproduction</text>
<text x="102.9" y="18">de</text>
<text x="109.1" y="18">la</text>
<text x="114.5" y="18">doc</text>
<text x="122.5" y="18">&quot;MB1137&quot;</text>
<text x="140.1" y="18">d'un</text>
<text x="155.8" y="18">STM32</text>
<text x="168" y="18">(pdf</text>
<text x="176.7" y="18">dans</text>
<text x="186.3" y="18">le</text>
<text x="191.7" y="18">git,</text>
<text x="199.2" y="18">dossier</text>
<text x="163.2" y="32.3">USB</text>
</g>
<g font-size="2.8" fill="#840000">
<text x="178" y="190.9">Title:</text>
<text x="187.7" y="190.9">Robot</text>
<text x="198.6" y="190.9">Wall-A</text>
</g>
<g font-size="2.1" fill="#840000">
<text x="178" y="178">GDU</text>
<text x="178" y="175">THO</text>
<text x="178" y="184">Sheet:</text>
<text x="178" y="181.2">Socotec</text>
<text x="186.2" y="184">/MCU/MCU_Peripherals/</text>
<text x="188.6" y="181.2">Monitoring</text>
<text x="178" y="186.7">File:</text>
<text x="184.1" y="186.7">MCU_Peripherals.kicad_sch</text>
<text x="178" y="196.9">KiCad</text>
<text x="178" y="194.1">Size:</text>
<text x="184.7" y="194.1">A4</text>
<text x="185.7" y="196.9">E.D.A.</text>
<text x="193.3" y="196.9">9.0.7</text>
<text x="200" y="194.1">Date:</text>
<text x="207" y="194.1">2025-09-20</text>
<text x="263" y="194.3">Rev:</text>
<text x="263" y="196.9">Id:</text>
<text x="267.1" y="196.9">5/17</text>
<text x="269.4" y="194.3">v1.0</text>
</g>
<g font-size="1.8" fill="#840000">
<text x="35" y="11.9">1</text>
<text x="85" y="11.9">2</text>
<text x="135" y="11.9">3</text>
<text x="185" y="11.9">4</text>
<text x="235" y="11.9">5</text>
<text x="285" y="11.9">6</text>
<text x="10.3" y="35.9">A</text>
<text x="285.3" y="35.9">A</text>
<text x="10.3" y="85.9">B</text>
<text x="40.7" y="88.7">33R</text>
<text x="285.3" y="85.9">B</text>
<text x="40.7" y="91.3">33R</text>
<text x="88.1" y="101.2">RMII</text>
<text x="111.1" y="106.4">2 LED_Green</text>
<text x="95" y="124.5" transform="rotate(-90 95 124.5)">25</text>
<text x="10.3" y="135.9">C</text>
<text x="285.3" y="135.9">C</text>
<text x="10.3" y="185.9">D</text>
<text x="285.3" y="185.9">D</text>
<text x="35" y="199.9">1</text>
<text x="85" y="199.9">2</text>
<text x="135" y="199.9">3</text>
<text x="185" y="199.9">4</text>
<text x="235" y="199.9">5</text>
<text x="285" y="199.9">6</text>
</g>
<g font-size="1.8" fill="#7678f1">
<text x="12" y="19.9">5V_PC_EMBARQUE</text>
<text x="36.8" y="18.7">5V</text>
<text x="239.1" y="31.4">5V_USB</text>
<text x="249.7" y="32.6">HighCurrent_3A</text>
<text x="188" y="40.3">5V</text>
<text x="212.1" y="40.3">5V_USB</text>
<text x="218.8" y="51.7">5V_USB</text>
<text x="218.8" y="67">5V_USB</text>
<text x="200.7" y="72">5V_USB</text>
</g>
<g font-size="1.8" fill="#725600">
<text x="26.6" y="23.7">3V3</text>
<text x="25.3" y="27.5">NRST</text>
<text x="176.4" y="37.7">5V_COMPUTE_FEEDBACK</text>
</g>
<g font-size="1.8" fill="#0f0f0f">
<text x="36.8" y="22.5">3V3</text>
<text x="36.8" y="26.3">NRST</text>
<text x="61.1" y="25.1">3V3</text>
<text x="81.3" y="25.1">3V3_Filtered</text>
<text x="13.2" y="36.5">RMII_CRX_DV</text>
<text x="15.3" y="39">RMII_RXD0</text>
<text x="15.3" y="41.6">RMII_RXD1</text>
<text x="26.9" y="36.5">ETH0</text>
<text x="26.9" y="39">ETH1</text>
<text x="26.9" y="41.6">ETH2</text>
<text x="40.6" y="39">ETH9</text>
<text x="40.6" y="36.5">ETH8</text>
<text x="47" y="39">RMII_TXD1</text>
<text x="47" y="36.5">RMII_TXD0</text>
<text x="84.6" y="40.3">3V3_Filtered</text>
<text x="12.3" y="46.6">RMII_REF_CLK</text>
<text x="15.6" y="44.1">RMII_MDIO</text>
<text x="26.9" y="46.6">ETH4</text>
<text x="26.9" y="44.1">ETH3</text>
<text x="14.7" y="51.7">RMII_TX_EN</text>
<text x="16.3" y="49.2">RMII_MDC</text>
<text x="26.9" y="51.7">ETH6</text>
<text x="26.9" y="49.2">ETH5</text>
<text x="198" y="51.7">CC1</text>
<text x="205.6" y="51.7">CC2</text>
<text x="261.6" y="49.2">CC2</text>
<text x="9.6" y="54.3">PHY_CLK_25MHZ</text>
<text x="26.9" y="54.3">ETH7</text>
<text x="89.8" y="58.4" transform="rotate(-90 89.8 58.4)">3V3</text>
<text x="92.4" y="58.4" transform="rotate(-90 92.4 58.4)">VDDCR</text>
<text x="224.6" y="54.3">CC1</text>
<text x="200.7" y="69.5">CC1</text>
<text x="49.6" y="77.1">3V3</text>
<text x="200.7" y="74.6">CC2</text>
<text x="65.2" y="83.5">RMII_TXD1</text>
<text x="65.2" y="80.9">RMII_TXD0</text>
<text x="24.2" y="88.6">RMII_RXD0</text>
<text x="64.2" y="86">RMII_TX_EN16</text>
<text x="24.2" y="91.1">RMII_RXD1</text>
<text x="22.1" y="96.2">RMII_CRX_DV</text>
<text x="25.2" y="101.3">RMII_MDC</text>
<text x="48.4" y="98.7">3V3</text>
<text x="65.2" y="98.7">RMII_MDIO 12</text>
<text x="146.9" y="101.3">3V3_Filtered</text>
<text x="43.3" y="106.3">3V3</text>
<text x="59.8" y="106.3">NRST</text>
<text x="111.1" y="103.9">3 LED_Yellow</text>
<text x="242.6" y="105.1">LED_Green</text>
<text x="21.1" y="108.9">RMII_REF_CLK</text>
<text x="146.9" y="114">3V3_Filtered</text>
<text x="242.6" y="110.1">LED_Yellow</text>
<text x="27.4" y="115.2">PHY_CLK_25MHZ</text>
<text x="72.4" y="119">Q-</text>
<text x="170.2" y="122.8">3V3_Filtered</text>
<text x="33" y="150.8">VDDCR</text>
<text x="109.2" y="158.4">3V3_Filtered</text>
</g>
<g font-size="1.8" fill="#006464">
<text x="63" y="21.2">FerriteBead</text>
<text x="66.6" y="18.6">FB2</text>
<text x="203" y="31.9">Conn_01x02</text>
<text x="207" y="33.9">J5</text>
<text x="228.6" y="32.9">N17</text>
<text x="228.6" y="35.5">Cavalier_Alim</text>
<text x="101.5" y="41.8">C23</text>
<text x="104.4" y="47.6">10uF</text>
<text x="112.6" y="46.5" transform="rotate(-90 112.6 46.5)">GND</text>
<text x="192.7" y="45.8">Diode</text>
<text x="195.2" y="44">D22</text>
<text x="199.2" y="45.8">3A</text>
<text x="237.4" y="45.3">USB4216-03-A</text>
<text x="243.9" y="42.8">J2</text>
<text x="100.6" y="50.4">C24</text>
<text x="234.2" y="50.4">GND_1</text>
<text x="234.2" y="52.9">VBUS_1</text>
<text x="252.1" y="50.4">CC2</text>
<text x="252.1" y="52.9">DP2</text>
<text x="100.6" y="59.3">C25</text>
<text x="103.9" y="56.5">100nF</text>
<text x="115.2" y="55.4" transform="rotate(-90 115.2 55.4)">GND</text>
<text x="203.4" y="57.3">5.1k</text>
<text x="203.9" y="55.2">R2</text>
<text x="211" y="57.3">5.1k</text>
<text x="211.5" y="55.2">R3</text>
<text x="234.2" y="55.5">CC1</text>
<text x="234.2" y="58">DP1</text>
<text x="250.8" y="58">SBU2</text>
<text x="252" y="55.5">DN2</text>
<text x="73.3" y="65.5" transform="rotate(-90 73.3 65.5)">GND</text>
<text x="82.2" y="60.6">C26</text>
<text x="103.9" y="65.4">100nF</text>
<text x="115.2" y="64.3" transform="rotate(-90 115.2 64.3)">GND</text>
<text x="179.7" y="65.6">USBLC6-4SC6</text>
<text x="185" y="63.1">IC3</text>
<text x="234.2" y="60.6">DN1</text>
<text x="234.2" y="63.1">SBU1</text>
<text x="234.2" y="65.6">GND_2</text>
<text x="249.8" y="60.6">GND_3</text>
<text x="249.8" y="63.1">GND_4</text>
<text x="249.8" y="65.6">GND_5</text>
<text x="76.7" y="66.6">100nF</text>
<text x="178.3" y="70.7">I/O1</text>
<text x="190.4" y="70.7">I/O4</text>
<text x="234.2" y="68.2">VBUS_2</text>
<text x="249.8" y="68.2">GND_6</text>
<text x="91" y="74.9" transform="rotate(-90 91 74.9)">VDDIO</text>
<text x="93.6" y="75.5" transform="rotate(-90 93.6 75.5)">VDDCR</text>
<text x="96.1" y="75.2" transform="rotate(-90 96.1 75.2)">VDD1A</text>
<text x="98.7" y="75.2" transform="rotate(-90 98.7 75.2)">VDD2A</text>
<text x="111.8" y="76">50R</text>
<text x="112.5" y="74.3">R4</text>
<text x="118.2" y="76">50R</text>
<text x="118.8" y="74.3">R5</text>
<text x="124.5" y="76">50R</text>
<text x="125.2" y="74.3">R6</text>
<text x="130.9" y="76">50R</text>
<text x="131.5" y="74.3">R7</text>
<text x="178.3" y="73.3">GND</text>
<text x="178.3" y="75.8">I/O2</text>
<text x="190" y="73.3">VBUS</text>
<text x="190.4" y="75.8">I/O3</text>
<text x="40.8" y="83.7">10k</text>
<text x="41.3" y="81.9">R8</text>
<text x="47.2" y="83.7">10k</text>
<text x="47.7" y="81.9">R9</text>
<text x="53.4" y="81.9">R10</text>
<text x="53.5" y="83.7">10k</text>
<text x="78" y="82.1">TXD0</text>
<text x="35.9" y="89.8">R11</text>
<text x="78" y="84.7">TXD1</text>
<text x="78" y="87.2">TXEN</text>
<text x="78" y="89.8">RXD0/MODE0</text>
<text x="106" y="89.8">RXP</text>
<text x="106.3" y="87.2">TXN</text>
<text x="106.3" y="84.7">TXP</text>
<text x="35.9" y="92.3">R12</text>
<text x="59.4" y="94.8">GND</text>
<text x="69.2" y="94.8">R13</text>
<text x="78" y="92.3">RXD1/MODE1</text>
<text x="78" y="94.8">RXER/PHYAD0</text>
<text x="106" y="92.3">RXN</text>
<text x="168.4" y="94.8">H1102NL</text>
<text x="171.5" y="92.3">T1</text>
<text x="226.1" y="93.6">J3</text>
<text x="35.9" y="97.4">R14</text>
<text x="40.7" y="96.4">33R</text>
<text x="53.9" y="99.9">R15</text>
<text x="58.6" y="101.2">1k5</text>
<text x="65" y="96.1">10k</text>
<text x="78" y="97.4">CRS_DV/MODE2</text>
<text x="78" y="99.9">MDIO</text>
<text x="104.3" y="99.9">RBIAS</text>
<text x="114.4" y="97.6">12k1</text>
<text x="114.9" y="99.9">R16</text>
<text x="123.2" y="99.9">GND</text>
<text x="164.3" y="99.9">TD+</text>
<text x="177.1" y="99.9">TX+</text>
<text x="217.7" y="101.2">1</text>
<text x="219.6" y="96.1">SS-90000-009</text>
<text x="235.6" y="101.2">8</text>
<text x="48.9" y="107.5">R17</text>
<text x="68" y="105.3">JP4</text>
<text x="78" y="102.5">MDC</text>
<text x="78" y="107.5">~{RST}</text>
<text x="96.6" y="105">LED1/REGOFF</text>
<text x="97.5" y="107.5">LED2/~{INTSEL}</text>
<text x="164.3" y="102.5">CT_1</text>
<text x="164.3" y="105">TD-</text>
<text x="164.3" y="107.5">NC_1</text>
<text x="176.1" y="102.5">NC_6</text>
<text x="176.1" y="107.5">NC_5</text>
<text x="177.1" y="105">TX-</text>
<text x="217.7" y="103.7">2</text>
<text x="217.7" y="106.3">3</text>
<text x="228.4" y="103.7">K_GREEN</text>
<text x="228.6" y="106.3">A_GREEN</text>
<text x="35.9" y="110.1">R18</text>
<text x="40.7" y="109.1">33R</text>
<text x="53.5" y="108.8">1k5</text>
<text x="66.6" y="109.1">Closed</text>
<text x="78" y="110.1">~{INT}/REFCLKO</text>
<text x="164.3" y="110.1">NC_2</text>
<text x="164.3" y="112.6">RD+</text>
<text x="176.1" y="110.1">NC_4</text>
<text x="176.8" y="112.6">RX+</text>
<text x="217.7" y="108.8">4</text>
<text x="217.7" y="111.4">5</text>
<text x="217.7" y="113.9">6</text>
<text x="227.5" y="108.8">K_YELLOW</text>
<text x="227.6" y="111.4">A_YELLOW</text>
<text x="232.8" y="113.9">MH3</text>
<text x="78" y="115.2">XTAL1/CLKIN</text>
<text x="78" y="117.7">XTAL2</text>
<text x="164.3" y="115.2">CT_2</text>
<text x="164.3" y="117.7">RD-</text>
<text x="176.1" y="115.2">NC_3</text>
<text x="176.8" y="117.7">RX-</text>
<text x="217.7" y="116.4">7</text>
<text x="232.8" y="116.4">MH4</text>
<text x="249" y="119.2">R19</text>
<text x="255.1" y="119">R20</text>
<text x="263" y="119">R21</text>
<text x="96.1" y="121.4" transform="rotate(-90 96.1 121.4)">VSS</text>
<text x="97.4" y="125.3">U7</text>
<text x="247.9" y="121">270R</text>
<text x="255.2" y="121">10k</text>
<text x="261.9" y="121">270R</text>
<text x="93.2" y="130.4">GND</text>
<text x="97.4" y="127.9">LAN8742A</text>
<text x="163" y="130.4">C29</text>
<text x="182.3" y="130.4">C30</text>
<text x="188" y="130.1">R22</text>
<text x="188" y="131.9">75R</text>
<text x="194.4" y="130.1">R23</text>
<text x="194.4" y="131.9">75R</text>
<text x="202" y="130.1">R24</text>
<text x="202" y="131.9">75R</text>
<text x="208.4" y="130.1">R25</text>
<text x="208.4" y="131.9">75R</text>
<text x="254.9" y="128.8" transform="rotate(-90 254.9 128.8)">GND</text>
<text x="261.2" y="128.8" transform="rotate(-90 261.2 128.8)">GND</text>
<text x="268.8" y="128.8" transform="rotate(-90 268.8 128.8)">GND</text>
<text x="41.1" y="132.9">GND GND</text>
<text x="163.3" y="132.4">100nF</text>
<text x="178.3" y="132.4">100nF</text>
<text x="168.1" y="141.8">GND</text>
<text x="175.8" y="141.8">GND</text>
<text x="206.1" y="142.6">1nF</text>
<text x="207.7" y="140.6">C31</text>
<text x="83.4" y="149.5">IC4</text>
<text x="191" y="145.1">JP5</text>
<text x="195.4" y="149.5">Open</text>
<text x="78.1" y="152">USBLC6-4SC6</text>
<text x="190.6" y="153.5">JP11 Open</text>
<text x="31.3" y="160.4">1uF/50V</text>
<text x="33.8" y="158.3">C32</text>
<text x="43.7" y="160.9">470pF</text>
<text x="46.2" y="158.6">C115</text>
<text x="64.5" y="159.6">GND</text>
<text x="76.7" y="157.1">I/O1</text>
<text x="76.7" y="159.6">GND</text>
<text x="88.4" y="159.6">VBUS</text>
<text x="88.8" y="157.1">I/O4</text>
<text x="76.7" y="162.2">I/O2</text>
<text x="88.8" y="162.2">I/O3</text>
<text x="109.4" y="166">C116</text>
<text x="180.8" y="162.2">GND</text>
<text x="34.8" y="169.8">GND</text>
<text x="107" y="168.2">100nF</text>
<text x="104.6" y="176.1">GND</text>
</g>
<g font-size="1.8" fill="#000084">
<text x="25.1" y="31.3">ETH[0..9]</text>
<text x="173.4" y="47.9">USB[0..1]</text>
</g>
<g font-size="1.8" fill="#a90000">
<text x="206.8" y="39.4" transform="rotate(-90 206.8 39.4)">1</text>
<text x="209.3" y="39.4" transform="rotate(-90 209.3 39.4)">2</text>
<text x="98.4" y="53.1">1</text>
<text x="106" y="53.1">2</text>
<text x="229.9" y="49.3">A1</text>
<text x="229.9" y="51.8">A4</text>
<text x="257.7" y="49.3">B5</text>
<text x="257.7" y="51.8">B6</text>
<text x="229.9" y="54.4">A5</text>
<text x="229.9" y="56.9">A6</text>
<text x="229.9" y="59.4">A7</text>
<text x="257.7" y="54.4">B7</text>
<text x="257.7" y="56.9">B8</text>
<text x="257.7" y="59.4">G1</text>
<text x="79.3" y="63.2">2</text>
<text x="86.9" y="63.2">1</text>
<text x="98.4" y="62">1</text>
<text x="106" y="62">2</text>
<text x="229.8" y="64.5">B1</text>
<text x="229.9" y="62">A8</text>
<text x="257.7" y="62">G2</text>
<text x="257.7" y="64.5">G3</text>
<text x="89.9" y="68" transform="rotate(-90 89.9 68)">9</text>
<text x="92.5" y="68" transform="rotate(-90 92.5 68)">6</text>
<text x="95" y="68.6" transform="rotate(-90 95 68.6)">19</text>
<text x="97.5" y="68" transform="rotate(-90 97.5 68)">1</text>
<text x="174.6" y="69.6">1</text>
<text x="197.4" y="69.6">6</text>
<text x="229.8" y="67.1">B4</text>
<text x="257.7" y="67.1">G4</text>
<text x="174.6" y="72.1">2</text>
<text x="174.6" y="74.7">3</text>
<text x="197.4" y="72.1">5</text>
<text x="197.4" y="74.7">4</text>
<text x="74.9" y="81">17</text>
<text x="74.9" y="83.6">18</text>
<text x="110.4" y="83.6">21</text>
<text x="74.9" y="86.1">16</text>
<text x="75.5" y="88.6">8</text>
<text x="110.4" y="86.1">20</text>
<text x="110.4" y="88.6">23</text>
<text x="74.9" y="93.7">10</text>
<text x="75.5" y="91.2">7</text>
<text x="110.4" y="91.2">22</text>
<text x="74.9" y="96.3">11</text>
<text x="74.9" y="101.3">13</text>
<text x="74.9" y="98.8">12</text>
<text x="110.4" y="98.8">24</text>
<text x="160.6" y="98.8">1</text>
<text x="160.6" y="101.3">2</text>
<text x="182.8" y="98.8">16</text>
<text x="182.8" y="101.3">15</text>
<text x="213.9" y="100.1">1</text>
<text x="239.3" y="100.1">8</text>
<text x="74.9" y="106.4">15</text>
<text x="111.1" y="103.9">3</text>
<text x="111.1" y="106.4">2</text>
<text x="160.6" y="103.9">3</text>
<text x="160.6" y="106.4">4</text>
<text x="182.8" y="103.9">14</text>
<text x="182.8" y="106.4">13</text>
<text x="213.9" y="102.6">2</text>
<text x="213.9" y="105.2">3</text>
<text x="213.9" y="107.7">4</text>
<text x="238.7" y="105.2">10</text>
<text x="238.7" y="107.7">11</text>
<text x="239.3" y="102.6">9</text>
<text x="74.9" y="109">14</text>
<text x="160.6" y="109">5</text>
<text x="160.6" y="111.5">6</text>
<text x="182.8" y="109">12</text>
<text x="182.8" y="111.5">11</text>
<text x="213.9" y="110.2">5</text>
<text x="213.9" y="112.8">6</text>
<text x="237.9" y="112.8">MH3</text>
<text x="238.7" y="110.2">12</text>
<text x="75.5" y="116.6">4</text>
<text x="75.5" y="114">5</text>
<text x="160.6" y="114">7</text>
<text x="160.6" y="116.6">8</text>
<text x="182.8" y="114">10</text>
<text x="183.4" y="116.6">9</text>
<text x="213.9" y="115.3">7</text>
<text x="237.9" y="115.3">MH4</text>
<text x="169.9" y="126.4" transform="rotate(-90 169.9 126.4)">1</text>
<text x="177.5" y="126.4" transform="rotate(-90 177.5 126.4)">1</text>
<text x="169.9" y="134.1" transform="rotate(-90 169.9 134.1)">2</text>
<text x="177.5" y="134.1" transform="rotate(-90 177.5 134.1)">2</text>
<text x="202.9" y="136.6" transform="rotate(-90 202.9 136.6)">1</text>
<text x="202.9" y="144.2" transform="rotate(-90 202.9 144.2)">2</text>
<text x="30.2" y="154.4" transform="rotate(-90 30.2 154.4)">1</text>
<text x="42.9" y="154.4" transform="rotate(-90 42.9 154.4)">1</text>
<text x="73" y="156">1</text>
<text x="95.8" y="156">6</text>
<text x="30.2" y="162" transform="rotate(-90 30.2 162)">2</text>
<text x="42.9" y="162" transform="rotate(-90 42.9 162)">2</text>
<text x="73" y="158.5">2</text>
<text x="73" y="161">3</text>
<text x="95.8" y="158.5">5</text>
<text x="95.8" y="161">4</text>
<text x="106.4" y="162" transform="rotate(-90 106.4 162)">1</text>
<text x="106.4" y="169.6" transform="rotate(-90 106.4 169.6)">2</text>
</g>
<g font-size="1.8" fill="#0000c2">
<text x="236" y="40.5">USB</text>
<text x="241" y="40.5">C -</text>
<text x="246.2" y="40.5">PC</text>
<text x="249.9" y="40.5">Calcul</text>
<text x="155.3" y="88.6">TX</text>
<text x="159" y="88.6">peut</text>
<text x="164.5" y="88.6">etre</text>
<text x="179.7" y="88.6">sur</text>
<text x="150.1" y="90.7">car</text>
<text x="154.6" y="90.7">le</text>
<text x="157.9" y="90.7">module</text>
<text x="166.2" y="90.7">est</text>
<text x="170.5" y="90.7">compatible</text>
<text x="182.5" y="90.7">auto-MDIX</text>
<text x="227.6" y="165.1">https://www.youtube.com/watch?v=M13QxtPVrXY&amp;t=798s</text>
<text x="257.3" y="163.1">Tuto</text>
<text x="262.7" y="163.1">tune</text>
<text x="268.3" y="163.1">differential</text>
<text x="280.3" y="163.1">pairs</text>
</g>
<g font-size="1.8" fill="#f00">
<text x="170.9" y="53">D+</text>
<text x="175.1" y="53">USB0</text>
<text x="261.6" y="51.7">D+</text>
<text x="170.9" y="55.5">D-</text>
<text x="175.1" y="55.5">USB1</text>
<text x="225.6" y="59.3">D-</text>
<text x="225.6" y="56.8">D+</text>
<text x="261.6" y="54.3">D-</text>
<text x="169.7" y="69.5">D+</text>
<text x="169.7" y="74.6">D-</text>
<text x="139.7" y="83.5">TXP</text>
<text x="139.7" y="88.6">RXP</text>
<text x="139.7" y="86">TXN</text>
<text x="139.7" y="91.1">RXN</text>
<text x="154.8" y="98.7">RXP</text>
<text x="186.7" y="98.7">TX+</text>
<text x="208.1" y="100">TX+</text>
<text x="154.7" y="103.8">RXN</text>
<text x="186.7" y="103.8">TX-</text>
<text x="207.8" y="105.1">RX+</text>
<text x="208.1" y="102.5">TX-</text>
<text x="155.1" y="111.4">TXP</text>
<text x="186.7" y="111.4">RX+</text>
<text x="207.8" y="112.7">RX-</text>
<text x="155" y="116.5">TXN</text>
<text x="186.7" y="116.5">RX-</text>
<text x="259.8" y="136.8">D-</text>
<text x="259.8" y="134.3">D+</text>
<text x="267.2" y="135.5">DiffPair_90R</text>
<text x="258.9" y="140.6">TX+</text>
<text x="258.9" y="143.2">TX-</text>
<text x="267.2" y="141.8">DiffPair_100R</text>
<text x="267.2" y="138">DiffPair_90R</text>
<text x="258.6" y="145.7">RX+</text>
<text x="258.6" y="148.2">RX-</text>
<text x="267.2" y="144.4">DiffPair_100R</text>
<text x="267.2" y="149.5">DiffPair_100R</text>
<text x="267.2" y="146.9">DiffPair_100R</text>
<text x="59.5" y="155.9">RXN</text>
<text x="99.1" y="155.9">TXN</text>
<text x="259.2" y="154.6">TXN</text>
<text x="259.2" y="152.1">TXP</text>
<text x="267.2" y="155.8">DiffPair_100R</text>
<text x="267.2" y="153.3">DiffPair_100R</text>
<text x="59.5" y="160.9">RXP</text>
<text x="99.1" y="160.9">TXP</text>
<text x="258.9" y="159.7">RXN</text>
<text x="258.9" y="157.1">RXP</text>
<text x="267.2" y="160.9">DiffPair_100R</text>
<text x="267.2" y="158.3">DiffPair_100R</text>
</g>
<g font-size="1.8" fill="#009600">
<text x="121.9" y="69.5">3V3_Filtered</text>
<text x="72.4" y="114">Q+ 5</text>
</g>
<g font-size="1.8" fill="#aaa">
<text x="63.2" y="113.1" transform="rotate(-90 63.2 113.1)">1</text>
<text x="58.3" y="115.3">4</text>
<text x="63.2" y="119.5" transform="rotate(-90 63.2 119.5)">3</text>
<text x="67.2" y="115.3">2</text>
</g>
<g font-size="1.8" fill="#989898">
<text x="36.7" y="124.1">C27</text>
<text x="51.3" y="124.1">C28</text>
<text x="67.2" y="121.6" transform="rotate(-90 67.2 121.6)">Y2</text>
<text x="36.8" y="126.3">12pF</text>
<text x="49.8" y="126.6">12pF</text>
</g>
</svg>
